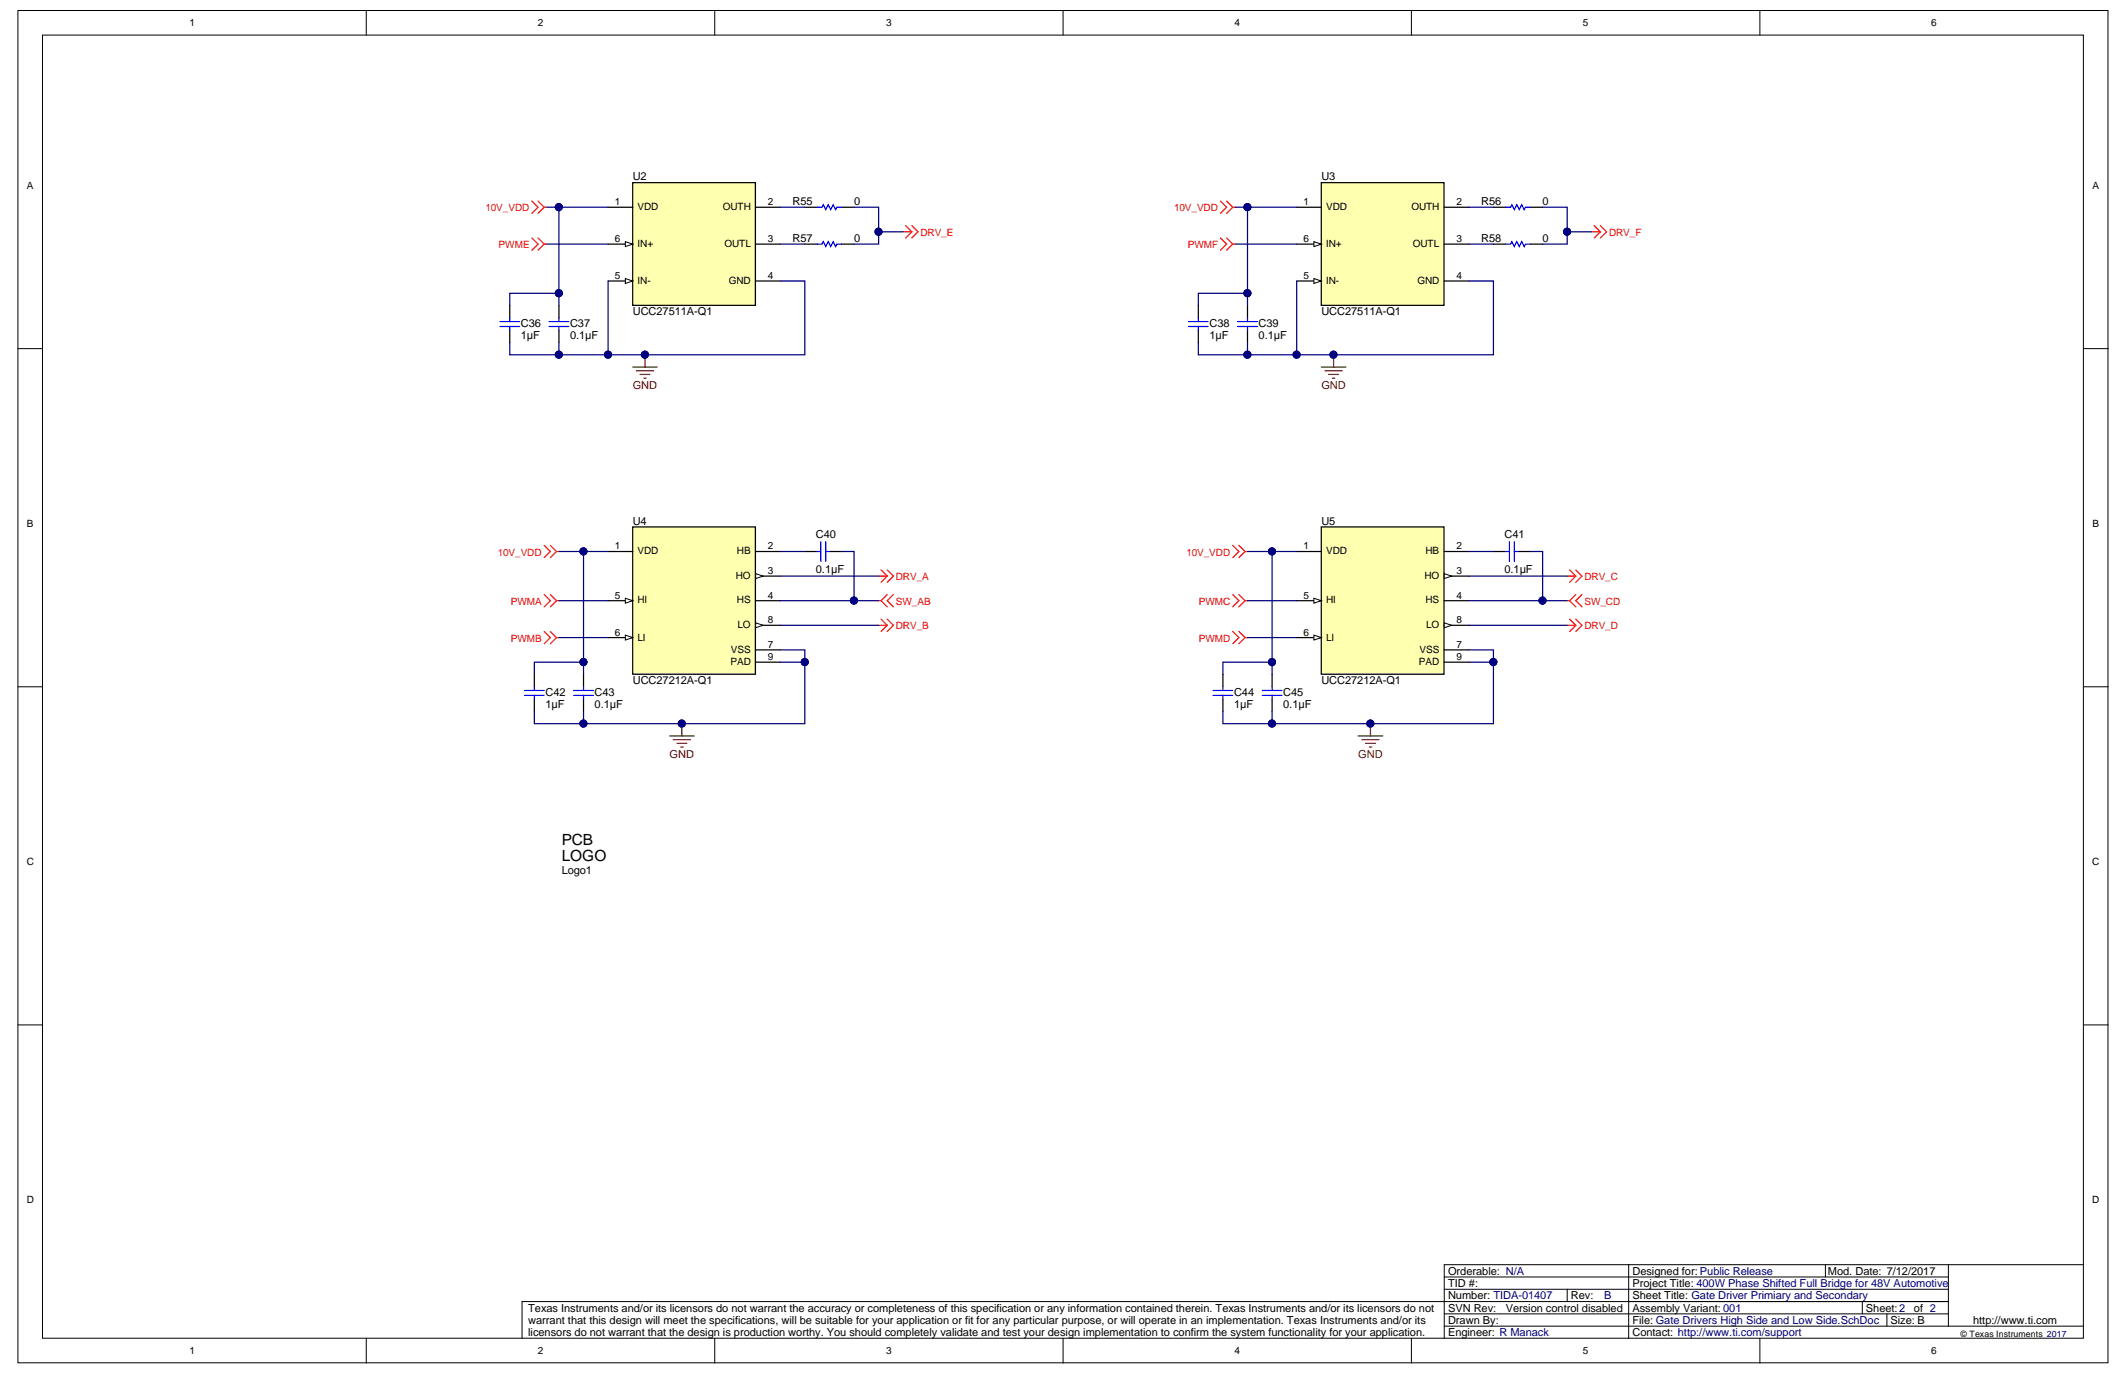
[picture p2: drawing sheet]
<svg xmlns="http://www.w3.org/2000/svg" width="432mm" height="279mm" viewBox="0 0 432 279" stroke-linecap="round" stroke-linejoin="round" font-family="sans-serif">
<g fill="#fff" stroke="#000" stroke-width=".2">
<path d="M3.6 2.1h424.1v274.5h-424.1z"/>
<path d="M8.6 7.1h414.1v264.5h-414.1z"/>
</g>
<g fill="none" stroke="#000" stroke-width=".2">
<path d="M74.3 2.1v5M145 2.1v5M215.7 2.1v5M286.4 2.1v5M357.1 2.1v5M3.6 70.8h5M422.8 70.8h5M3.6 139.4h5M422.8 139.4h5M3.6 208h5M422.8 208h5M293.1 259.2h102.3"/>
<path d="M330.5 256.7h-37.4v14.9M370.4 256.7v2.5M395.4 256.7v12.4M422.8 256.7h-92.3v14.9M74.3 271.6v5M145 271.6v5M215.7 271.6v5M286.4 271.6v5M293.1 269.1h129.7M293.1 266.6h102.3M293.1 261.7h102.3M318 261.7v2.4"/>
<path d="M357.1 271.6v5M377.9 264.1v2.5M382.9 266.6v2.5M395.4 264.1h-289.5v7.5"/>
</g>
<path d="M128.4 37.1h24.9v24.9h-24.9z" fill="#ffffb0" stroke="#000" stroke-width=".25"/>
<path d="M123.4 42.1h5M123.4 57h5M153.3 42.1h5M153.3 49.5h5M153.3 57h5" fill="none" stroke="#000" stroke-width=".25"/>
<path d="M126.9 56.5l1.5 .5-1.5 .5z" fill="#fff"/>
<path d="M126.9 56.5l1.5 .5-1.5 .5z" fill="none" stroke="#000" stroke-width=".2"/>
<path d="M123.4 49.5h5" fill="none" stroke="#000" stroke-width=".25"/>
<path d="M126.9 49l1.5 .5-1.5 .5z" fill="#fff"/>
<path d="M126.9 49l1.5 .5-1.5 .5z" fill="none" stroke="#000" stroke-width=".2"/>
<path d="M163.3 42.1h2.5M163.3 49.5h2.5M170.8 42.1h2.5M170.8 49.5h2.5M103.4 62v2.5M103.4 67v2.5M113.4 62v2.5M113.4 67v2.5" fill="none" stroke="#000" stroke-width=".25"/>
<path d="M165.8 42.1h1l.3-.5 .5 1 .5-1 .5 1 .5-1 .5 1 .2-.5h1M165.8 49.5h1l.3-.5 .5 1 .5-1 .5 1 .5-1 .5 1 .2-.5h1M101.4 65.3h4M101.4 66.3h4M103.4 64.5v.8M103.4 66.3v.7M111.4 65.3h4M111.4 66.3h4M113.4 64.5v.8M113.4 66.3v.7" fill="none" stroke="#00f" stroke-width=".25"/>
<path d="M110.9 42.1h2.5M110.9 49.5h12.5M113.4 59.5h-10v2.5M123.4 42.1h-10v19.9M123.4 57v15M158.3 57h5v15h-59.9v-2.5M158.3 42.1h5M158.3 49.5h5M173.3 42.1h5v7.4h-5M178.3 47h5M113.4 69.5v2.5" fill="none" stroke="#000080" stroke-width=".25"/>
<g fill="#000080" stroke="#000080" stroke-width=".2">
<circle cx="178.3" cy="47" r=".72"/>
<circle cx="113.4" cy="59.5" r=".72"/>
<circle cx="113.4" cy="42" r=".72"/>
<circle cx="130.9" cy="72" r=".72"/>
<circle cx="123.4" cy="72" r=".72"/>
<circle cx="113.4" cy="72" r=".72"/>
</g>
<path d="M107.9 48.3l1.3 1.2-1.3 1.3M107.9 40.8l1.3 1.3-1.3 1.2M109.2 48.3l1.2 1.2M109.2 40.8l1.2 1.3M110.4 49.5l-1.2 1.3M110.4 49.5h.5M110.4 42.1l-1.2 1.2M110.4 42.1h.5M183.3 47h1.7M183.8 45.8l1.2 1.2M185 47l-1.2 1.3M185 45.8l1.3 1.2-1.3 1.3" fill="none" stroke="#f00" stroke-width=".25"/>
<path d="M128.4 74.5h5M129.1 75.2h3.5M129.9 76h2M130.6 76.7h.5M130.9 72v2.5" fill="none" stroke="#800000" stroke-width=".25"/>
<path d="M268.1 37.1h24.9v24.9h-24.9z" fill="#ffffb0" stroke="#000" stroke-width=".25"/>
<path d="M263.1 42.1h5M263.1 57h5M293.1 42.1h4.9M293.1 49.5h4.9M293.1 57h4.9" fill="none" stroke="#000" stroke-width=".25"/>
<path d="M266.6 56.5l1.5 .5-1.5 .5z" fill="#fff"/>
<path d="M266.6 56.5l1.5 .5-1.5 .5z" fill="none" stroke="#000" stroke-width=".2"/>
<path d="M263.1 49.5h5" fill="none" stroke="#000" stroke-width=".25"/>
<path d="M266.6 49l1.5 .5-1.5 .5z" fill="#fff"/>
<path d="M266.6 49l1.5 .5-1.5 .5z" fill="none" stroke="#000" stroke-width=".2"/>
<path d="M303 42.1h2.5M303 49.5h2.5M310.5 42.1h2.5M310.5 49.5h2.5M243.2 62v2.5M243.2 67v2.5M253.1 62v2.5M253.1 67v2.5" fill="none" stroke="#000" stroke-width=".25"/>
<path d="M305.5 42.1h1l.3-.5 .5 1 .5-1 .5 1 .5-1 .5 1 .2-.5h1M305.5 49.5h1l.3-.5 .5 1 .5-1 .5 1 .5-1 .5 1 .2-.5h1M241.2 65.3h4M241.2 66.3h4M243.2 64.5v.8M243.2 66.3v.7M251.1 65.3h4M251.1 66.3h4M253.1 64.5v.8M253.1 66.3v.7" fill="none" stroke="#00f" stroke-width=".25"/>
<path d="M250.6 42.1h2.5M250.6 49.5h12.5M253.1 59.5h-9.9v2.5M263.1 42.1h-10v19.9M263.1 57v15M298 57h5v15h-59.8v-2.5M298 42.1h5M298 49.5h5M313 42.1h5v7.4h-5M318 47h5M253.1 69.5v2.5" fill="none" stroke="#000080" stroke-width=".25"/>
<g fill="#000080" stroke="#000080" stroke-width=".2">
<circle cx="318" cy="47" r=".72"/>
<circle cx="253.1" cy="59.5" r=".72"/>
<circle cx="253.1" cy="42" r=".72"/>
<circle cx="270.6" cy="72" r=".72"/>
<circle cx="263.1" cy="72" r=".72"/>
<circle cx="253.1" cy="72" r=".72"/>
</g>
<path d="M247.6 48.3l1.3 1.2-1.3 1.3M247.6 40.8l1.3 1.3-1.3 1.2M248.9 48.3l1.2 1.2M248.9 40.8l1.2 1.3M250.1 49.5l-1.2 1.3M250.1 49.5h.5M250.1 42.1l-1.2 1.2M250.1 42.1h.5M323 47h1.7M323.5 45.8l1.2 1.2M324.7 47l-1.2 1.3M324.7 45.8l1.3 1.2-1.3 1.3" fill="none" stroke="#f00" stroke-width=".25"/>
<path d="M268.1 74.5h5M268.9 75.2h3.4M269.6 76h2M270.4 76.7h.5M270.6 72v2.5" fill="none" stroke="#800000" stroke-width=".25"/>
<path d="M128.4 106.9h24.9v29.9h-24.9z" fill="#ffffb0" stroke="#000" stroke-width=".25"/>
<path d="M123.4 111.9h5M153.3 111.9h5M153.3 116.9h5" fill="none" stroke="#000" stroke-width=".25"/>
<path d="M153.3 116.4l1.5 .5-1.5 .5z" fill="#fff"/>
<path d="M153.3 116.4l1.5 .5-1.5 .5z" fill="none" stroke="#000" stroke-width=".2"/>
<path d="M123.4 121.9h5M153.3 121.9h5" fill="none" stroke="#000" stroke-width=".25"/>
<path d="M126.9 121.4l1.5 .5-1.5 .5z" fill="#fff"/>
<path d="M126.9 121.4l1.5 .5-1.5 .5z" fill="none" stroke="#000" stroke-width=".2"/>
<path d="M123.4 129.4h5" fill="none" stroke="#000" stroke-width=".25"/>
<path d="M126.9 128.9l1.5 .5-1.5 .5z" fill="#fff"/>
<path d="M126.9 128.9l1.5 .5-1.5 .5z" fill="none" stroke="#000" stroke-width=".2"/>
<path d="M153.3 131.9h5M153.3 126.9h5" fill="none" stroke="#000" stroke-width=".25"/>
<path d="M153.3 126.4l1.5 .5-1.5 .5z" fill="#fff"/>
<path d="M153.3 126.4l1.5 .5-1.5 .5z" fill="none" stroke="#000" stroke-width=".2"/>
<path d="M163.3 111.9h2.5M168.3 111.9h2.5M108.4 136.9v2.5M118.4 136.9v2.5M153.3 134.4h5M108.4 141.9v2.5M118.4 141.9v2.5" fill="none" stroke="#000" stroke-width=".25"/>
<g fill="none" stroke="#f00" stroke-width=".25">
<path d="M110.4 110.7l1.3 1.2-1.3 1.3M111.7 110.7l1.2 1.2M112.9 111.9l-1.2 1.3M112.9 111.9h.5M178.3 116.9h1.7M178.8 115.7l1.2 1.2M180 116.9l-1.2 1.3M180 115.7l1.3 1.2-1.3 1.3M110.4 120.7l1.3 1.2-1.3 1.3M110.4 128.1l1.3 1.3-1.3 1.2M111.7 120.7l1.2 1.2M111.7 128.1l1.2 1.3"/>
<path d="M112.9 121.9l-1.2 1.3M112.9 121.9h.5M112.9 129.4l-1.2 1.2M112.9 129.4h.5M178.3 121.9h.5M178.3 126.9h1.7M178.8 121.9l1.2 1.3M178.8 125.7l1.2 1.2M180 120.7l-1.2 1.2M180 126.9l-1.2 1.2M180 125.7l1.3 1.2-1.3 1.2M181.3 120.7l-1.3 1.2 1.3 1.3"/>
</g>
<path d="M165.8 111.9h.8M166.6 109.9v4M167.6 111.9h.7M167.6 109.9v4M108.4 139.4v.7M118.4 139.4v.7M106.4 140.1h4M106.4 141.1h4M108.4 141.1v.8M116.4 140.1h4M116.4 141.1h4M118.4 141.1v.8" fill="none" stroke="#00f" stroke-width=".25"/>
<g fill="none" stroke="#000080" stroke-width=".25">
<path d="M113.4 111.9h10M118.4 111.9v25M158.3 116.9h20M158.3 111.9h5M170.8 111.9h2.5v10M113.4 121.9h10M113.4 129.4h10M118.4 134.4h-10v2.5M158.3 121.9h20M158.3 131.9h5v15h-54.9v-2.5M158.3 126.9h20M158.3 134.4h5"/>
<path d="M118.4 144.4v2.5"/>
</g>
<g fill="#000080" stroke="#000080" stroke-width=".2">
<circle cx="173.3" cy="121.9" r=".72"/>
<circle cx="118.4" cy="111.9" r=".72"/>
<circle cx="118.4" cy="134.4" r=".72"/>
<circle cx="163.3" cy="134.4" r=".72"/>
<circle cx="138.3" cy="146.8" r=".72"/>
<circle cx="118.4" cy="146.8" r=".72"/>
</g>
<path d="M135.9 149.4h5M136.6 150.1h3.5M137.4 150.9h2M138.1 151.6h.5M138.4 146.9v2.5" fill="none" stroke="#800000" stroke-width=".25"/>
<path d="M268.1 106.9h24.9v29.9h-24.9z" fill="#ffffb0" stroke="#000" stroke-width=".25"/>
<path d="M263.1 111.9h5M293.1 111.9h4.9M293.1 116.9h4.9" fill="none" stroke="#000" stroke-width=".25"/>
<path d="M293.1 116.4l1.5 .5-1.5 .5z" fill="#fff"/>
<path d="M293.1 116.4l1.5 .5-1.5 .5z" fill="none" stroke="#000" stroke-width=".2"/>
<path d="M263.1 121.9h5M293.1 121.9h4.9" fill="none" stroke="#000" stroke-width=".25"/>
<path d="M266.6 121.4l1.5 .5-1.5 .5z" fill="#fff"/>
<path d="M266.6 121.4l1.5 .5-1.5 .5z" fill="none" stroke="#000" stroke-width=".2"/>
<path d="M263.1 129.4h5" fill="none" stroke="#000" stroke-width=".25"/>
<path d="M266.6 128.9l1.5 .5-1.5 .5z" fill="#fff"/>
<path d="M266.6 128.9l1.5 .5-1.5 .5z" fill="none" stroke="#000" stroke-width=".2"/>
<path d="M293.1 131.9h4.9M293.1 126.9h4.9" fill="none" stroke="#000" stroke-width=".25"/>
<path d="M293.1 126.4l1.5 .5-1.5 .5z" fill="#fff"/>
<path d="M293.1 126.4l1.5 .5-1.5 .5z" fill="none" stroke="#000" stroke-width=".2"/>
<path d="M303 111.9h2.5M308 111.9h2.5M248.1 136.9v2.5M258.1 136.9v2.5M293.1 134.4h4.9M248.1 141.9v2.5M258.1 141.9v2.5" fill="none" stroke="#000" stroke-width=".25"/>
<g fill="none" stroke="#f00" stroke-width=".25">
<path d="M250.1 110.7l1.3 1.2-1.3 1.3M251.4 110.7l1.2 1.2M252.6 111.9l-1.2 1.3M252.6 111.9h.5M318 116.9h1.8M318.5 115.7l1.3 1.2M319.8 116.9l-1.3 1.3M319.8 115.7l1.2 1.2-1.2 1.3M250.1 120.7l1.3 1.2-1.3 1.3M250.1 128.1l1.3 1.3-1.3 1.2M251.4 120.7l1.2 1.2M251.4 128.1l1.2 1.3"/>
<path d="M252.6 121.9l-1.2 1.3M252.6 121.9h.5M252.6 129.4l-1.2 1.2M252.6 129.4h.5M318 121.9h.5M318 126.9h1.8M318.5 121.9l1.3 1.3M318.5 125.7l1.3 1.2M319.8 120.7l-1.3 1.2M319.8 126.9l-1.3 1.2M319.8 125.7l1.2 1.2-1.2 1.2M321 120.7l-1.2 1.2 1.2 1.3"/>
</g>
<path d="M305.5 111.9h.8M306.3 109.9v4M307.3 111.9h.7M307.3 109.9v4M248.1 139.4v.7M258.1 139.4v.7M246.2 140.1h3.9M246.2 141.1h3.9M248.1 141.1v.8M256.1 140.1h4M256.1 141.1h4M258.1 141.1v.8" fill="none" stroke="#00f" stroke-width=".25"/>
<g fill="none" stroke="#000080" stroke-width=".25">
<path d="M253.1 111.9h10M258.1 111.9v25M298 116.9h20M298 111.9h5M310.5 111.9h2.5v10M253.1 121.9h10M253.1 129.4h10M258.1 134.4h-10v2.5M298 121.9h20M298 131.9h5v15h-54.9v-2.5M298 126.9h20M298 134.4h5"/>
<path d="M258.1 144.4v2.5"/>
</g>
<g fill="#000080" stroke="#000080" stroke-width=".2">
<circle cx="313" cy="121.9" r=".72"/>
<circle cx="258.1" cy="111.9" r=".72"/>
<circle cx="258.1" cy="134.4" r=".72"/>
<circle cx="303" cy="134.4" r=".72"/>
<circle cx="278.1" cy="146.8" r=".72"/>
<circle cx="258.1" cy="146.8" r=".72"/>
</g>
<path d="M275.6 149.4h5M276.3 150.1h3.5M277.1 150.9h2M277.8 151.6h.5M278.1 146.9v2.5" fill="none" stroke="#800000" stroke-width=".25"/>
<g font-size="3.1">
<text x="114" y="171.4">PCB</text>
<text x="114" y="174.6">LOGO</text>
</g>
<g font-size="2.2">
<text x="128.4" y="36.6">U2</text>
<text x="160.8" y="41.6">R55</text>
<text x="173.3" y="41.6">0</text>
<text x="268.1" y="36.6">U3</text>
<text x="300.5" y="41.6">R56</text>
<text x="313" y="41.6">0</text>
<text x="160.8" y="49.1">R57</text>
<text x="173.3" y="49.1">0</text>
<text x="300.5" y="49.1">R58</text>
<text x="313" y="49.1">0</text>
<text x="128.4" y="64">UCC27511A-Q1</text>
<text x="268.1" y="64">UCC27511A-Q1</text>
<text x="105.7" y="68.8">1µF</text>
<text x="105.7" y="66.3">C36</text>
<text x="115.7" y="68.8">0.1µF</text>
<text x="115.7" y="66.3">C37</text>
<text x="245.4" y="68.8">1µF</text>
<text x="245.4" y="66.3">C38</text>
<text x="255.4" y="68.8">0.1µF</text>
<text x="255.4" y="66.3">C39</text>
<text x="128.4" y="106.5">U4</text>
<text x="268.1" y="106.5">U5</text>
<text x="165.6" y="109.2">C40</text>
<text x="305.3" y="109.2">C41</text>
<text x="165.6" y="116.2">0.1µF</text>
<text x="305.3" y="116.2">0.1µF</text>
<text x="110.7" y="143.6">1µF</text>
<text x="110.7" y="141.1">C42</text>
<text x="120.7" y="143.6">0.1µF</text>
<text x="120.7" y="141.1">C43</text>
<text x="128.4" y="138.9">UCC27212A-Q1</text>
<text x="250.4" y="143.6">1µF</text>
<text x="250.4" y="141.1">C44</text>
<text x="260.4" y="143.6">0.1µF</text>
<text x="260.4" y="141.1">C45</text>
<text x="268.1" y="138.9">UCC27212A-Q1</text>
<text x="114" y="177.3">Logo1</text>
<text x="293.8" y="263.7">Number: TIDA-01407</text>
<text x="293.8" y="261.2">TID #:</text>
<text x="293.8" y="258.7">Orderable: N/A</text>
<text x="318.8" y="263.7">Rev:</text>
<text x="331.2" y="263.7">Sheet Title: Gate Driver Primiary and Secondary</text>
<text x="331.2" y="261.2">Project Title: 400W Phase Shifted Full Bridge for 48V Automotive</text>
<text x="331.2" y="258.7">Designed for: Public Release</text>
<text x="370.9" y="258.7">Mod. Date: 7/12/2017</text>
<text x="107.2" y="266.2">Texas Instruments and/or its licensors do not warrant the accuracy or completeness of this specification or any information contained therein. Texas Instruments and/or its licensors do not</text>
<text x="107.2" y="268.7">warrant that this design will meet the specifications, will be suitable for your application or fit for any particular purpose, or will operate in an implementation. Texas Instruments and/or its</text>
<text x="293.8" y="268.7">Drawn By:</text>
<text x="293.8" y="266.2">SVN Rev:</text>
<text x="305.5" y="266.2">Version control disabled</text>
<text x="331.2" y="268.7">File: Gate Drivers High Side and Low Side.SchDoc</text>
<text x="331.2" y="266.2">Assembly Variant: 001</text>
<text x="378.6" y="266.2">Sheet:2</text>
<text x="383.6" y="268.7">Size: B</text>
<text x="388.4" y="266.2">of 2</text>
<text x="400.4" y="268.7">http://www.ti.com</text>
<text x="107.2" y="271.2">licensors do not warrant that the design is production worthy. You should completely validate and test your design implementation to confirm the system functionality for your application.</text>
<text x="293.8" y="271.2">Engineer: R Manack</text>
<text x="331.2" y="271.2">Contact: http://www.ti.com/support</text>
</g>
<g font-size="2.2" fill="#800000">
<text x="128.4" y="79">GND</text>
<text x="268.1" y="79">GND</text>
<text x="135.9" y="153.9">GND</text>
<text x="275.6" y="153.9">GND</text>
</g>
<text font-size="2.2" fill="#000080" x="325.5" y="263.7">B</text>
<g font-size="2">
<text x="38.4" y="5.3">1</text>
<text x="109.1" y="5.3">2</text>
<text x="179.8" y="5.3">3</text>
<text x="250.5" y="5.3">4</text>
<text x="321.2" y="5.3">5</text>
<text x="391.9" y="5.3">6</text>
<text x="5.5" y="38.3">A</text>
<text x="124.8" y="41.6">1</text>
<text x="155.8" y="41.6">2</text>
<text x="264.5" y="41.6">1</text>
<text x="295.6" y="41.6">2</text>
<text x="424.6" y="38.3">A</text>
<text x="129.4" y="42.6">VDD</text>
<text x="146.7" y="42.6">OUTH</text>
<text x="269.1" y="42.6">VDD</text>
<text x="286.4" y="42.6">OUTH</text>
<text x="124.8" y="49.1">6</text>
<text x="129.4" y="50.1">IN+</text>
<text x="147" y="50.1">OUTL</text>
<text x="155.8" y="49.1">3</text>
<text x="264.5" y="49.1">6</text>
<text x="269.1" y="50.1">IN+</text>
<text x="286.7" y="50.1">OUTL</text>
<text x="295.6" y="49.1">3</text>
<text x="124.8" y="56.6">5</text>
<text x="129.4" y="57.6">IN-</text>
<text x="147.9" y="57.6">GND</text>
<text x="155.8" y="56.6">4</text>
<text x="264.5" y="56.6">5</text>
<text x="269.1" y="57.6">IN-</text>
<text x="287.6" y="57.6">GND</text>
<text x="295.6" y="56.6">4</text>
<text x="5.5" y="106.9">B</text>
<text x="424.6" y="106.9">B</text>
<text x="124.8" y="111.5">1</text>
<text x="129.4" y="112.5">VDD</text>
<text x="149.5" y="112.5">HB</text>
<text x="155.8" y="111.5">2</text>
<text x="264.5" y="111.5">1</text>
<text x="269.1" y="112.5">VDD</text>
<text x="289.3" y="112.5">HB</text>
<text x="295.6" y="111.5">2</text>
<text x="149.3" y="117.5">HO</text>
<text x="155.8" y="116.5">3</text>
<text x="289" y="117.5">HO</text>
<text x="295.6" y="116.5">3</text>
<text x="124.8" y="121.5">5</text>
<text x="129.4" y="122.5">HI</text>
<text x="149.5" y="122.5">HS</text>
<text x="155.8" y="121.5">4</text>
<text x="264.5" y="121.5">5</text>
<text x="269.1" y="122.5">HI</text>
<text x="289.3" y="122.5">HS</text>
<text x="295.6" y="121.5">4</text>
<text x="124.8" y="129">6</text>
<text x="129.4" y="130">LI</text>
<text x="149.7" y="127.5">LO</text>
<text x="155.8" y="131.5">7</text>
<text x="155.8" y="126.5">8</text>
<text x="264.5" y="129">6</text>
<text x="269.1" y="130">LI</text>
<text x="289.4" y="127.5">LO</text>
<text x="295.6" y="131.5">7</text>
<text x="295.6" y="126.5">8</text>
<text x="148.2" y="135">PAD</text>
<text x="148.3" y="132.5">VSS</text>
<text x="155.8" y="134">9</text>
<text x="287.9" y="135">PAD</text>
<text x="288" y="132.5">VSS</text>
<text x="295.6" y="134">9</text>
<text x="5.4" y="175.5">C</text>
<text x="424.5" y="175.5">C</text>
<text x="5.4" y="244.2">D</text>
<text x="424.5" y="244.2">D</text>
<text x="38.4" y="274.8">1</text>
<text x="109.1" y="274.8">2</text>
<text x="179.8" y="274.8">3</text>
<text x="250.5" y="274.8">4</text>
<text x="321.2" y="274.8">5</text>
<text x="391.9" y="274.8">6</text>
</g>
<g font-size="2" fill="#f00">
<text x="98.5" y="42.9">10V_VDD</text>
<text x="186.8" y="47.9">DRV_E</text>
<text x="238.2" y="42.9">10V_VDD</text>
<text x="326.5" y="47.9">DRV_F</text>
<text x="101.2" y="50.4">PWME</text>
<text x="241" y="50.4">PWMF</text>
<text x="101" y="112.7">10V_VDD</text>
<text x="240.7" y="112.7">10V_VDD</text>
<text x="181.8" y="117.7">DRV_A</text>
<text x="321.5" y="117.7">DRV_C</text>
<text x="103.7" y="122.7">PWMA</text>
<text x="181.8" y="122.7">SW_AB</text>
<text x="243.3" y="122.7">PWMC</text>
<text x="321.5" y="122.7">SW_CD</text>
<text x="103.7" y="130.2">PWMB</text>
<text x="181.8" y="127.7">DRV_B</text>
<text x="243.3" y="130.2">PWMD</text>
<text x="321.5" y="127.7">DRV_D</text>
</g>
<text font-size="1.8" x="397.8" y="271.3">© Texas Instruments 2017</text>
</svg>
